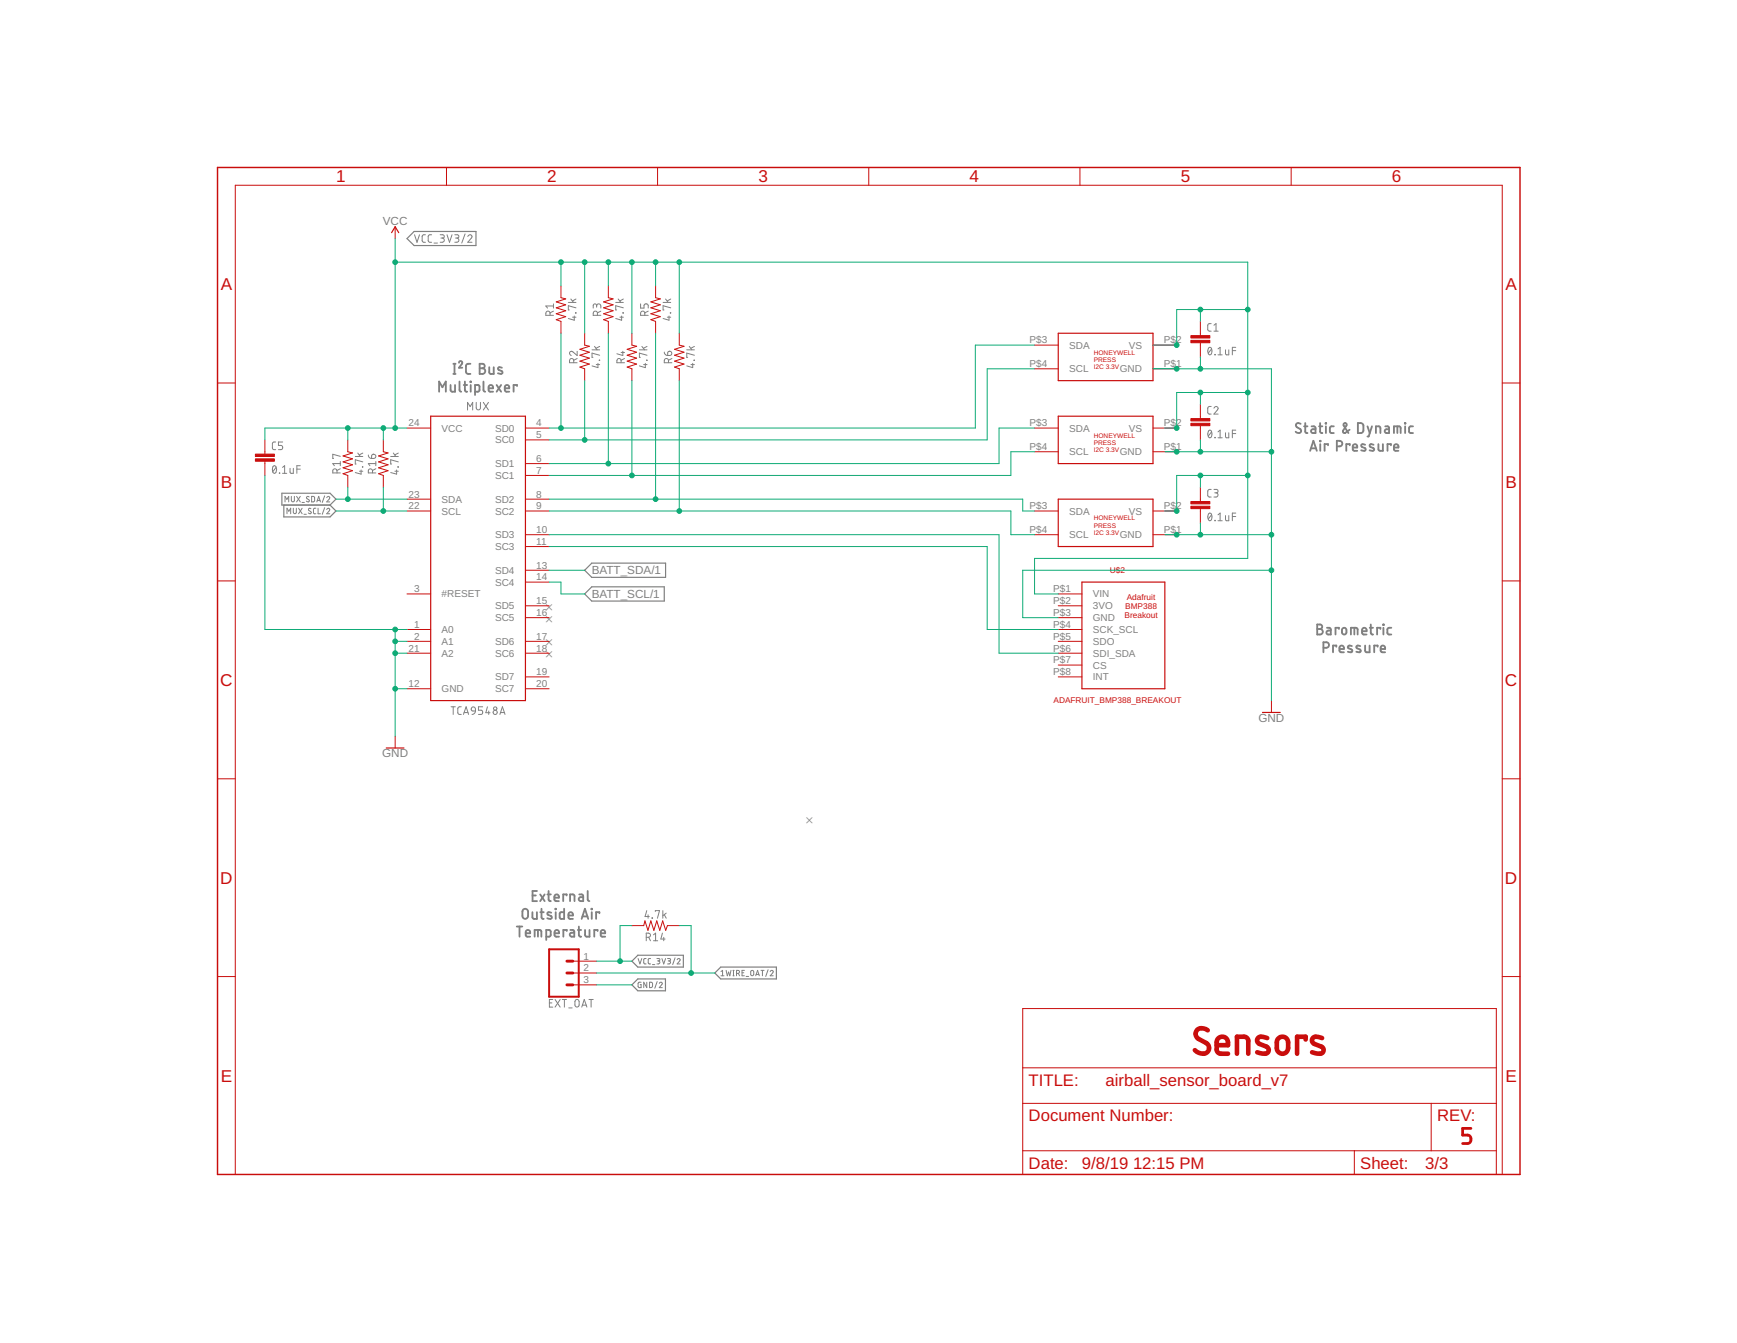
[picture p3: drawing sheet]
<svg xmlns="http://www.w3.org/2000/svg" width="279mm" height="216mm" viewBox="0 0 279 216" stroke-linecap="round" stroke-linejoin="round" font-family="sans-serif">
<g fill="none" stroke="#808080" stroke-width=".3">
<path d="M72.9 58.5h.4M73.1 58.5v1.6M73.8 58.3a.27 .27 0 0 1 .4-.2 .27 .27 0 0 1 .1 .4l-.5 .6h.6M75.7 58.5h-.5l-.2 .3v1.1l.2 .2h.5M77.2 58.5h.4a.36 .36 0 0 1 .4 .3 .36 .36 0 0 1-.4 .4 .46 .46 0 0 1 .5 .5 .46 .46 0 0 1-.5 .4h-.4zM77.2 59.2h.4M78.7 59v.9l.3 .2h.4v-1.1M80.7 59.1a.39 .39 0 0 0-.6 .2l.1 .2 .5 .1a.24 .24 0 0 1 .1 .3 .24 .24 0 0 1-.2 .2l-.5-.1M70.6 63v-1.7l.6 1 .5-1v1.7M72.5 61.9v.9l.2 .2h.5v-1.1M72.9 60.1h.4M73.9 61.3v1.4l.3 .3"/>
<path d="M74.6 61.9h.5M74.8 61.3v1.5l.3 .2M75.7 61.3l.1 .1zM75.7 61.9v1.1M76.4 63l.6-.1 .1-.1v-.7l-.1-.2h-.6v1.6M77.8 61.3v1.4l.2 .3M78.6 62.4h.7a.38 .38 0 0 0-.2-.5 .38 .38 0 0 0-.5 .4l.1 .6 .6 .1M79.9 61.9l.7 1.1M80.6 61.9l-.7 1.1M81.2 62.4h.7a.38 .38 0 0 0-.2-.5 .38 .38 0 0 0-.5 .4l.1 .6 .6 .1M83.2 62.1v-.2h-.6v1.1M209.2 68.1h-.2a.38 .38 0 0 0-.5 .1 .38 .38 0 0 0 .1 .5l.5 .3a.41 .41 0 0 1 .1 .6 .41 .41 0 0 1-.6-.1l-.2-.1"/>
<path d="M209.8 68.5h.5M210 68v1.5l.3 .1M210.7 72.5l.6-1.6 .5 1.6M210.9 72.1h.8M211 68.5l.4 .1 .2 .1v.9h-.4a.31 .31 0 0 1-.3-.3 .31 .31 0 0 1 .3-.3h.4M212.2 68.5h.5M212.3 70.9l.1 .1zM212.3 68l.1 1.5 .3 .1M212.4 71.4v1.1M213.2 68l.1 .1zM213.3 68.5v1.1M213.6 71.6v-.2h-.5v1.1"/>
<path d="M214.5 68.5l-.4 .1-.2 .2 .1 .8h.5M215 71.8h.5a.44 .44 0 0 0 .4-.5 .44 .44 0 0 0-.4-.4h-.5v1.6M217.1 69.1l-.7 .5a.26 .26 0 0 1-.3 0 .26 .26 0 0 1-.1-.4l.6-.8a.26 .26 0 0 0-.2-.4 .26 .26 0 0 0-.3 .4l.8 1.2M217.1 71.6v-.2h-.5v1.1M217.6 71.9h.7a.38 .38 0 0 0-.2-.5 .38 .38 0 0 0-.5 .4l.1 .6 .6 .1M218.4 68h.5a.43 .43 0 0 1 .4 .5v.7a.43 .43 0 0 1-.4 .4h-.5zM219.6 71.5a.43 .43 0 0 0-.6 0v.3l.6 .3v.2a.51 .51 0 0 1-.7 .1M220 68.5l.3 1.1M220.7 68.5l-.5 1.7h-.2M220.9 71.5a.43 .43 0 0 0-.6 0v.3l.7 .3v.2a.56 .56 0 0 1-.7 .1M221.3 69.6v-1.1l.7 .1v1M221.7 71.4v.9l.3 .2h.4v-1.1"/>
<path d="M222.8 68.5l.5 .1 .1 .1v.9h-.5l-.2-.2 .1-.3 .6-.1M223.7 71.6v-.2h-.5v1.1M224.2 69.6v-1.1l1 .1 .1 1M224.2 71.9h.7a.38 .38 0 0 0-.2-.5 .38 .38 0 0 0-.5 .4l.1 .6 .6 .1M224.8 68.5v1.1M226 68l.1 .1zM226 68.5v1.1M227.3 68.5l-.5 .1-.1 .2v.8h.6M211.9 100.4h.4a.36 .36 0 0 1 .4 .4 .36 .36 0 0 1-.4 .3 .44 .44 0 0 1 .5 .5 .44 .44 0 0 1-.5 .4h-.4zM211.9 101.1h.4M212.9 104.1h.4a.44 .44 0 0 0 .5-.4 .44 .44 0 0 0-.5-.4h-.4v1.6M213.4 100.9h.5l.2 .3v.8h-.6l-.1-.2v-.3l.7-.1"/>
<path d="M214.9 104v-.2h-.5v1.1M215.4 101.1v-.2h-.6v1.1M215.5 104.3h.7a.38 .38 0 0 0-.3-.5 .38 .38 0 0 0-.4 .3v.7l.7 .1M216 101l.2-.1 .3 .1 .1 .6a.36 .36 0 0 1-.4 .4 .36 .36 0 0 1-.3-.4zM217.3 102v-1.1l1 .1 .1 1M217.4 103.9a.4 .4 0 0 0-.6 .1v.2l.7 .3a.23 .23 0 0 1 0 .2 .23 .23 0 0 1-.2 .2l-.5-.1M217.8 100.9v1.1M218.8 103.9a.4 .4 0 0 0-.7 .1l.7 .5a.23 .23 0 0 1 .1 .2 .23 .23 0 0 1-.2 .2l-.5-.1M219.1 101.5h.7a.38 .38 0 0 0-.2-.6 .38 .38 0 0 0-.5 .4l.1 .6 .6 .1M219.6 103.8v.9l.2 .2h.5v-1.1M220.3 100.9h.6M220.5 100.4v1.4l.4 .2"/>
<path d="M221.6 104v-.2h-.6v1.1M222 101.1v-.2h-.5v1.1M222.1 104.3h.7a.38 .38 0 0 0-.2-.5 .38 .38 0 0 0-.5 .3l.1 .7 .6 .1M222.5 100.4l.1 .1zM222.5 100.9v1.1M223.8 100.9h-.5l-.1 .3v.7l.6 .1M83.1 148.9h.9M83.6 148.9v1.7M84.2 146.2a.47 .47 0 0 1 .4-.1 .47 .47 0 0 1 .3 .4v.8a.46 .46 0 0 1-.4 .4 .46 .46 0 0 1-.5-.4v-.8zM84.6 150h.7a.38 .38 0 0 0-.3-.5 .38 .38 0 0 0-.4 .4v.6l.7 .1M85.6 146.6l.1 1 .2 .1h.5v-1.1M85.7 144h.5"/>
<path d="M86 150.6v-1.1l1 .1 .1 1M86.4 143.2h-.7v1.7h.7M86.5 149.5v1.1M86.9 143.8l.7 1.1M86.9 146.6h.6M87.1 146.1v1.5l.4 .1M87.6 143.8l-.7 1.1M87.9 150.6h.5l.2-.2-.1-.8-.6-.1v1.6M88.1 143.8h.5M88.2 143.2l.1 1.5 .3 .2M88.7 146.7a.38 .38 0 0 0-.7 .2l.2 .2 .4 .2a.24 .24 0 0 1 .2 .2 .24 .24 0 0 1-.3 .2l-.5-.1M89.2 144.3h.7a.38 .38 0 0 0-.3-.5 .38 .38 0 0 0-.4 .3l.1 .7 .6 .1"/>
<path d="M89.2 150h.7a.38 .38 0 0 0-.2-.5 .38 .38 0 0 0-.5 .4l.1 .6 .6 .1M89.3 146.1l.1 .1zM89.4 146.6v1.1M90.7 146.1v1.6h-.5l-.2-.3 .1-.7 .6-.1M91.1 144v-.2h-.5v1.1M91.2 149.7v-.2h-.6v1.1M91.4 147.2h.8a.38 .38 0 0 0-.3-.5 .38 .38 0 0 0-.5 .3l.1 .6 .7 .1M91.7 144.9v-1.1h.6l.1 1.1M91.7 149.5h.5l.2 .3v.8h-.4a.32 .32 0 0 1-.4-.3 .32 .32 0 0 1 .4-.4h.4M92.9 149.5h.6M93.1 148.9v1.5l.4 .2M93.2 143.8h.4l.2 .2v.9l-.5-.1-.2-.2 .1-.2 .1-.1 .5-.1"/>
<path d="M93.6 147.7l.5-1.6 .5 1.6M93.7 147.3h.8M94.1 149.5v.9l.3 .2h.4v-1.1M94.5 143.2v1.4l.3 .3M95.1 146.1l.1 .1zM95.2 146.6v1.1M96.1 149.7v-.2h-.5v1.1M96.4 146.8v-.2h-.5v1.1M96.6 150h.7a.38 .38 0 0 0-.2-.5 .38 .38 0 0 0-.5 .4l.1 .6 .6 .1"/>
</g>
<g fill="none" stroke="#808080" stroke-width=".16">
<path d="M66.7 37.7l.4 1.2 .4-1.2M68.4 37.7l-.3 .1-.2 .2v.8l.2 .1h.3M69.4 37.7l-.4 .1-.1 .2v.8l.1 .1h.4M69.8 39.1h.6M70.8 37.7l.5 .1 .2 .2-.1 .2-.5 .1M71.1 38.3a.34 .34 0 0 1 .4 .3 .34 .34 0 0 1-.4 .3h-.3M71.9 37.7l.4 1.2 .4-1.2M73.2 37.7l.5 .1 .1 .2v.2l-.5 .1M73.5 38.3a.34 .34 0 0 1 .3 .3 .34 .34 0 0 1-.3 .3h-.3M74.8 37.6l-.5 1.5M75.2 38a.33 .33 0 0 1 .5-.3 .33 .33 0 0 1 .1 .6l-.6 .6h.7M88.5 50.7v-.3a.34 .34 0 0 0-.4-.4 .34 .34 0 0 0-.3 .4v.3h1.2"/>
<path d="M89 50l-.5 .3M89 49.2h-1.2l.3 .3M89 48.9v.6M91.4 48.6h1.2M91.8 48.1l.4 .5M92.1 51h.5M92.3 58.3v-.3a.34 .34 0 0 0-.4-.4 .34 .34 0 0 0-.3 .4v.3h1.2M92.4 50.8v.7l-1-.3M92.6 50.3h.1M92.6 49.5l-1.2-.4v.7h.2M92.6 48.1l-.5 .3M92.8 56.5v.6l-.6-.5a.34 .34 0 0 0-.6 .1 .34 .34 0 0 0 .3 .4"/>
<path d="M92.8 57.6l-.5 .3M95.2 56.2h1.3M95.6 55.7l.5 .5M95.9 58.6h.6M96 49.2a.34 .34 0 0 1 .3-.4 .34 .34 0 0 1 .3 .4v.3M96 49.4l-.1-.4-.3-.1-.2 .1v.5M96.1 50.7v-.3a.34 .34 0 0 0-.3-.4 .34 .34 0 0 0-.4 .4v.3h1.2M96.2 58.4v.7l-1-.3M96.4 57.9l.1 .1zM96.5 57.1l-1.3-.3v.6h.2M96.5 55.7l-.6 .3M96.6 50l-.5 .3"/>
<path d="M99 48.6h1.3M99.4 48.1l.5 .5M99.7 51h.6M99.9 58.3v-.3a.34 .34 0 0 0-.3-.4 .34 .34 0 0 0-.4 .4v.3h1.3M99.9 56.7h.6M100 50.8v.7l-1-.3M100.2 56.5v.6l-1-.2M100.2 50.3h.1zM100.3 49.5l-1.3-.4v.7h.2M100.3 48.1l-.6 .3M100.5 57.6l-.6 .3M102.8 56.2h1.3"/>
<path d="M103 48.9v.6h.6v-.4a.34 .34 0 0 1 .3-.3 .34 .34 0 0 1 .4 .3v.4M103.3 55.7l.4 .5M103.5 58.6h.6M103.7 50.7v-.3a.34 .34 0 0 0-.3-.4 .34 .34 0 0 0-.4 .4v.3h1.3M103.8 58.4v.7l-1-.3M104 57.9l.1 .1zM104.1 57.1l-1.3-.3v.6h.2M104.1 55.7l-.6 .3M104.3 50l-.6 .3M106.7 48.6h1.2M106.8 56.6l.2 .3 .4 .2M107.1 48.1l.4 .5"/>
<path d="M107.3 51h.6M107.5 56.6a.35 .35 0 0 1 .5 .1 .35 .35 0 0 1-.3 .4h-.3zM107.5 58.3v-.3a.34 .34 0 0 0-.3-.4 .34 .34 0 0 0-.4 .4v.3h1.3M107.6 50.8v.7l-.9-.3M107.8 50.3h.1zM107.9 49.5l-1.2-.4v.7h.1M107.9 48.1l-.6 .3M108.1 57.6l-.6 .3M110.5 56.2h1.2M110.9 55.7l.4 .5M111.1 58.6h.6M111.4 58.4v.7l-.9-.3"/>
<path d="M111.6 57.9l.1 .1zM111.7 57.1l-1.2-.3v.6h.1M111.7 55.7l-.6 .3M194.4 55.9l.2-.1a.71 .71 0 0 1 0 1.2 .79 .79 0 0 1-.2-1.1zM194.8 52h-.4l-.1 .3v.8l.1 .1h.4M194.9 56.1l-.5 .7M195.3 53.2h.6M195.3 52.3l.3-.3v1.2M195.4 57h.1zM195.9 56.1l.4-.3v1.2M195.9 57h.7M197.1 56.2v.7l.2 .1h.4v-.8"/>
<path d="M198.2 56.4h.6M198.8 55.8h-.6v1.2M44 75l.2-.1a.73 .73 0 0 1 0 1.2 .76 .76 0 0 1-.2-1.1zM44.3 71.1h-.4l-.1 .2 .1 .9 .4 .1M44.4 75.1l-.5 .7M44.9 76l.1 .1zM45.4 76.1h.7M45.4 75.1l.4-.2v1.2M45.5 71.1h-.7v.5h.4a.34 .34 0 0 1 .3 .3 .34 .34 0 0 1-.3 .4h-.4M46.7 75.3v.7l.1 .1h.4v-.8M46.9 79.8v.6a.24 .24 0 0 0 .2 .3 .24 .24 0 0 0 .2-.3v-.6M47.7 79.8l.6 .9"/>
<path d="M47.8 75.4h.5M48.3 74.9h-.5v1.2M48.3 79.8l-.6 .9M49.7 79.9l-.2-.1-.2 .2 .4 .4v.2l-.1 .1-.3-.1M50.1 79.8l.5 .1-.1 .7-.4 .1zM52.2 79.7l-.4 1.1M54.2 76v-.3a.34 .34 0 0 0-.3-.3 .34 .34 0 0 0-.4 .3v.3h1.2M54.7 74.5h-1.2l.3 .4M54.7 73.4l-1.2-.4v.7h.2M54.7 75.4l-.5 .2M54.7 74.2v.7M57.1 73.4h1.3"/>
<path d="M57.6 72.8l.4 .6M57.8 75.8h.6M58.1 75.5v.7l-1-.2M58.3 75l.1 .1zM58.4 74.3l-1.3-.4v.7h.2M58.4 72.8l-.6 .3M59.2 73.2l.1 .3 .5 .2M59.9 73.1a.35 .35 0 0 1 .5 .1 .35 .35 0 0 1-.3 .5h-.3zM59.9 76v-.5l-.3-.1a.33 .33 0 0 0-.4 .3v.3h1.3M60.5 75.4l-.6 .2M60.5 74.5h-1.3l.3 .4M60.5 74.2v.7"/>
<path d="M62.8 73.4h1.3M63.3 72.8l.4 .6M63.5 75.8h.6M63.8 75.5v.7l-1-.2M64 75l.1 .1zM64.1 74.3l-1.3-.4v.7h.2M64.1 72.8l-.6 .3M75.2 65.9v-1.2l.4 .7 .4-.7v1.2M76.6 64.7v.9a.34 .34 0 0 0 .3 .3 .34 .34 0 0 0 .4-.3v-.9M77.7 64.7l.9 1.2M78.6 64.7l-.9 1.2M194.4 69.2h.2a.73 .73 0 0 1 0 1.2 .79 .79 0 0 1-.2-1.2z"/>
<path d="M194.8 65.3l-.4 .1-.1 .2v.8l.1 .1 .4 .1M194.8 78.7h-.4l-.1 .3v.7l.1 .2h.4M194.9 69.4l-.5 .7M195.3 65.6a.33 .33 0 0 1 .4-.2 .33 .33 0 0 1 .1 .5l-.5 .7h.6M195.3 78.7h.4l.2 .2-.1 .3h-.4M195.4 70.3l.1 .1zM195.6 79.2a.34 .34 0 0 1 .3 .4 .34 .34 0 0 1-.3 .3h-.3M195.9 70.4h.7M195.9 69.4l.4-.2v1.2M197.1 69.6v.7l.2 .1h.4v-.8M198.2 69.7h.6M198.8 69.2h-.6v1.2"/>
<path d="M45.8 80.7v-.9l.3 .5 .3-.5v.9M46.2 82.6v-.9l.3 .5 .3-.5v.9M47.2 81.7v.6a.24 .24 0 0 0 .2 .3 .24 .24 0 0 0 .3-.3v-.6M48 81.7l.6 .9M48.6 80.8h.4M48.6 81.7l-.6 .9M48.9 82.7h.4M50 81.8l-.2-.1-.2 .2 .4 .4v.2l-.1 .1-.3-.1M50.8 81.7h-.3l-.1 .2v.6l.4 .1M51 80.7l.3-.9 .2 .9M51 80.5h.5M51.2 81.7v.9h.3"/>
<path d="M52.2 81.6l-.4 1.1M52.6 80a.24 .24 0 0 1 .3-.2 .24 .24 0 0 1 .1 .4l-.4 .5h.4M52.6 81.9a.24 .24 0 0 1 .3-.2 .24 .24 0 0 1 .1 .4l-.4 .5h.4M194.4 82.6l.2-.1a.73 .73 0 0 1 0 1.2 .79 .79 0 0 1-.2-1.1zM194.9 82.8l-.5 .6M195.4 83.7h.1zM195.9 82.8l.4-.3v1.2M195.9 83.7h.7M197.1 82.9v.7l.2 .1h.4v-.8M198.2 83h.6M198.8 82.5h-.6v1.2M72.6 113.6h.6"/>
<path d="M72.9 113.6v1.3M74.2 113.6l-.4 .1-.2 .2 .1 .8 .1 .1 .4 .1M74.5 114.9l.5-1.3 .4 1.3M74.7 114.6h.6M75.9 113.7a.34 .34 0 0 1 .6 .3v.3h-.5l-.2-.3zM76.5 114.3l-.1 .3-.5 .3M77.6 113.6h-.6v.6h.4a.35 .35 0 0 1 .2 .3 .35 .35 0 0 1-.2 .4h-.4M78.4 113.6l-.3 1h.7M78.6 114.3v.6M80.4 114.9l.4-1.3 .4 1.3M80.5 114.6h.6M102.6 154.1l.3 .9 .3-.9"/>
<path d="M103.1 157.9l-.4 .1-.1 .6 .1 .1 .4 .1v-.5h-.1M103.9 154.1h-.2l-.2 .2 .1 .6 .3 .1M103.9 150.7h.4a.34 .34 0 0 0 .3-.4 .34 .34 0 0 0-.3-.3h-.4v1.2M104 157.9v.9l-.5-.9v.9M104 146.4l-.2 .9h.6M104.2 147.1v.5M104.4 150.7l.2 .5M104.5 157.9l.4 .1 .1 .5-.2 .2-.3 .1zM104.6 154.1h-.2l-.1 .2v.6l.3 .1M104.9 147.6h.1zM104.9 155.1h.4M105.1 150.3l.4-.3v1.2"/>
<path d="M105.1 151.2h.7M105.4 146.5v-.1h.7l-.4 1.2M105.7 154.1l.4 .1-.1 .3h-.2M105.7 157.8l-.4 1.1M105.9 154.5l.2 .1v.2l-.4 .2M106 158.1l.2-.2 .3 .1v.2l-.5 .6h.5M106.5 154.1l.3 .9 .3-.9M106.6 150l-.3 1h.7M106.6 146.4v1.2M106.8 150.7v.5M106.8 147l.4 .6M107.2 146.8l-.6 .4"/>
<path d="M107.4 154.1l.4 .1v.3h-.3M107.6 154.5l.2 .1v.2l-.4 .2M108.6 154l-.4 1.1M108.9 154.3a.24 .24 0 0 1 .4-.2 .24 .24 0 0 1 0 .4l-.4 .5h.5M116 156.2l.2-.2v.9M116 156.9h.5M116.8 156l.2 .9 .2-.6 .2 .6 .2-.9M117.9 156.9h.2M117.9 156h.2M118 156v.9M118.5 156.5h.2a.24 .24 0 0 0 .3-.3 .24 .24 0 0 0-.3-.2h-.2v.9M118.8 156.5l.2 .4"/>
<path d="M119.4 156.4h.2M119.7 156h-.3v.9h.3M120 157h.4M120.8 156.1l.1-.1a.25 .25 0 0 1 .3 .2v.5a.24 .24 0 0 1-.3 .2 .24 .24 0 0 1-.1-.3zM121.6 156.9l.3-.9 .2 .9M121.6 156.7h.5M122.4 156h.5M122.6 156v.9M123.5 155.9l-.3 1.1M123.9 156.2a.24 .24 0 0 1 .3-.2 .24 .24 0 0 1 .1 .4l-.4 .5h.5M88.4 161.2h.4M88.9 160.7h-.5v1.2h.5"/>
<path d="M89.3 160.7l.8 1.2M90.1 160.7l-.8 1.2M90.4 160.7h.7M90.8 160.7v1.2M91.5 162h.5M92.6 160.7a.34 .34 0 0 1 .4 0 .34 .34 0 0 1 .2 .3v.6a.34 .34 0 0 1-.4 .3 .34 .34 0 0 1-.3-.3v-.6zM93.6 161.9l.4-1.2 .4 1.2M93.7 161.6h.6M94.7 160.7h.7M95.1 160.7v1.2"/>
<circle cx="79.6" cy="114.5" r=".35"/>
<circle cx="79.7" cy="113.9" r=".27"/>
</g>
<path d="M65.5 38.4l1.1-1.2h10v2.3h-10zM45.3 79.3h7.8l.9 .9-.9 1h-7.8zM45.7 81.2v1.9h7.4l.9-1-.9-.9M94 91.7l1.2-1.2h11.9v2.3h-11.9zM94 95.5l1.2-1.2h11.6v2.3h-11.6zM102.6 153.6h7.3v1.9h-7.3l-1-1zM102.6 157.4h4.4v1.9h-4.4l-1-1zM115.9 155.5h9v1.9h-9l-.9-1z" fill="none" stroke="#808080" stroke-width=".19"/>
<path d="M194.3 165.6a1.23 1.23 0 0 0-1.9 .1 .92 .92 0 0 0 .4 1.3l1.2 .7a.94 .94 0 0 1 .4 1.2 .94 .94 0 0 1-1.2 .5l-.7-.3-.3-.3M195.7 168h1.8a.98 .98 0 0 0-.4-1.2 .98 .98 0 0 0-1.3 .3 3.6 3.6 0 0 0-.1 1.8 .69 .69 0 0 0 .7 .5h1.1M199 169.4v-2.7h1.1a.67 .67 0 0 1 .7 .6v2.1M203.8 166.9l-.3-.1a.79 .79 0 0 0-.8-.1 .79 .79 0 0 0-.5 .6l.4 .5 1.1 .5a.59 .59 0 0 1 .4 .6 .59 .59 0 0 1-.6 .5l-1.3-.2M205.5 167.1a.92 .92 0 0 1 1-.4 .92 .92 0 0 1 .7 .9 1.66 1.66 0 0 1-.3 1.6 .92 .92 0 0 1-1 .1 .92 .92 0 0 1-.5-.8v-1.2zM210 167.1v-.4h-1.4v2.7M212.7 166.9l-.4-.1a.79 .79 0 0 0-.8-.1 .79 .79 0 0 0-.5 .6l.4 .5 1.1 .5a.59 .59 0 0 1 .4 .6 .59 .59 0 0 1-.6 .5l-1.2-.2" fill="none" stroke="#c90d0c" stroke-width=".74"/>
<path d="M236.6 181.4h-1.3v1.1h.8a.69 .69 0 0 1 .5 .7 .69 .69 0 0 1-.5 .6h-.8" fill="none" stroke="#c90d0c" stroke-width=".44"/>
<g fill="none" stroke="#c90d0c" stroke-width=".16">
<path d="M63.6 36.4v2M71.8 26.9v2.9M105.8 26.9v2.9M139.7 26.9v2.9M173.7 26.9v2.9M207.7 26.9v2.9M90.2 46v1.9l.8 .1-1.5 .5 1.5 .5-1.5 .5 1.5 .5-1.5 .4 1.5 .5-1.5 .5 .7 .3v1.9M94 53.6v1.9l.8 .2-1.5 .5 1.5 .4-1.5 .5 1.5 .5-1.5 .5 1.5 .4-1.5 .5 .7 .3v1.9M97.9 46v1.9l.7 .1-1.5 .5 1.5 .5-1.5 .5 1.5 .5-1.5 .4 1.5 .5-1.5 .5 .8 .3v1.9M101.6 53.6v1.9l.8 .2-1.5 .5 1.5 .4-1.5 .5 1.5 .5-1.5 .5 1.5 .4-1.5 .5 .7 .3v1.9M105.5 46v1.9l.7 .1-1.5 .5 1.5 .5-1.5 .5 1.5 .5-1.5 .4 1.5 .5-1.5 .5 .8 .3v1.9M109.3 53.6v1.9l.7 .2-1.5 .5 1.5 .4-1.5 .5 1.5 .5-1.5 .5 1.5 .4-1.5 .5 .8 .3v1.9"/>
<path d="M166.4 55.5h3.8M166.4 59.3h3.8M185.5 55.5h3.8M185.5 59.3h3.8M193.1 51.7v2.3M193.1 55.1v2.3M35 61.6h2.8M42.6 70.7v2.3M42.6 74.1v2.3M55.9 70.7v1.9l.8 .2-1.5 .5 1.5 .5-1.5 .5 1.5 .4-1.5 .5 1.5 .5-1.5 .5 .7 .2v1.9M61.7 70.7v1.9l.7 .2-1.5 .5 1.5 .5-1.5 .5 1.5 .4-1.5 .5 1.5 .5-1.5 .5 .8 .2v1.9M65.5 68.8h3.8"/>
<path d="M84.5 68.8h3.8M84.5 70.7h3.8M84.5 74.5h3.8M84.5 76.4h3.8M166.4 68.8h3.8M166.4 72.6h3.8M185.5 68.8h3.8M185.5 72.6h3.8M193.1 65v2.3M193.1 68.4v2.3M193.1 78.3v2.3M241.6 61.6h2.9"/>
<path d="M35 93.4h2.8M65.5 95.5h3.8M65.5 80.2h3.8M65.5 82.1h3.8M84.5 80.2h3.8M84.5 82.1h3.8M84.5 86h3.8M84.5 87.9h3.8M84.5 91.7h3.8M84.5 93.6h3.8M84.5 97.4h3.8M84.5 99.3h3.8"/>
<path d="M166.4 82.1h3.8M166.4 86h3.8M170.2 95.5h3.8M170.2 97.4h3.8M170.2 99.3h3.8M185.5 82.1h3.8M185.5 86h3.8M193.1 81.8v2.3M241.6 93.4h2.9M63.6 118.3v1.9M65.5 110.7h3.8M65.5 101.2h3.8"/>
<path d="M65.5 103.1h3.8M65.5 105h3.8M84.5 110.7h3.8M84.5 103.1h3.8M84.5 105h3.8M84.5 108.8h3.8M170.2 101.2h3.8M170.2 103.1h3.8M170.2 105h3.8M170.2 108.8h3.8M170.2 106.9h3.8M204.5 112.6v1.9"/>
<path d="M35 125.2h2.8M241.6 125.2h2.9M35 157h2.8M92.1 154.5h3.8M92.1 156.4h3.8M92.1 158.3h3.8M101.6 148.8h1.9l.2-.8 .5 1.6 .5-1.6 .5 1.6 .4-1.6 .5 1.6 .5-1.6 .5 1.6 .3-.8h1.9M241.6 157h2.9M164.5 162.1h76.2v26.7h-76.2zM164.5 177.4h76.2M164.5 171.7h76.2M230.2 177.4v7.6"/>
<path d="M37.8 188.8v-159h203.8v159M164.5 185h76.2M217.8 185v3.8"/>
</g>
<g fill="#c90d0c" stroke="#c90d0c" stroke-width=".16">
<path d="M191.6 68.1h3v.3h-3z"/>
<path d="M191.6 67.3h3v.4h-3z"/>
<path d="M191.6 81.4h3v.4h-3z"/>
<path d="M191.6 80.6h3v.4h-3z"/>
<path d="M191.6 54.7h3v.4h-3z"/>
<path d="M191.6 54h3v.3h-3z"/>
<path d="M41.1 73.8h3v.3h-3z"/>
<path d="M41.1 73h3v.4h-3z"/>
</g>
<path d="M63 37.4l.6-1 .5 1M170.2 53.6h15.3v7.6h-15.3zM69.3 66.9h15.2v45.7h-15.2zM170.2 66.9h15.3v7.6h-15.3zM170.2 80.2h15.3v7.7h-15.3zM174 93.6h13.4v17.1h-13.4zM203.1 114.5h2.8M62.1 120.2h2.9" fill="none" stroke="#c90d0c" stroke-width=".19"/>
<path d="M35 26.9h209.5v161.9h-209.5z" fill="none" stroke="#c90d0c" stroke-width=".23"/>
<path d="M88.3 152.6h4.8v7.6h-4.8z" fill="none" stroke="#c90d0c" stroke-width=".32"/>
<path d="M91.2 158.3h.9M91.2 156.4h.9M91.2 154.5h.9" fill="none" stroke="#c90d0c" stroke-width=".47"/>
<g fill="none" stroke="#0dab76" stroke-width=".16">
<path d="M63.6 38.4v30.4M63.6 42.1h137.1v47.7h-34.3v5.7h3.8M90.2 42.1v3.9M90.2 53.6v15.2M94 42.1v11.5M97.9 42.1v3.9M97.9 53.6v20.9M101.6 42.1v11.5M105.5 42.1v3.9M105.5 53.6v26.6M109.3 42.1v11.5M166.4 59.3h-7.6v11.4h-70.5"/>
<path d="M166.4 55.5h-9.5v13.3h-68.6M185.5 59.3h19v53.3M193.1 49.8v1.9M193.1 57.4v1.9M200.7 49.8h-11.4v5.7h-3.8M42.6 76.4v24.8h22.9M55.9 68.8v1.9M55.9 78.3v1.9M61.7 68.8v1.9M61.7 78.3v3.8M65.5 68.8h-22.9v1.9M94 61.2v9.5"/>
<path d="M101.6 61.2v15.2M109.3 61.2v20.9M166.4 68.8h-5.7v5.7h-72.4M166.4 72.6h-3.8v3.8h-74.3M187.4 72.6h17.1M193.1 63.1v1.9M193.1 70.7v1.9M193.1 76.4v1.9M200.7 63.1h-11.4v5.7h-1.9M200.7 76.4h-11.4v5.7h-1.9M54 80.2h11.5M54 82.1h11.5"/>
<path d="M88.3 87.9h70.5v13.3h11.4M88.3 93.6h1.9v1.9h3.8M88.3 86h72.4v19h9.5M88.3 82.1h74.3v3.9h3.8M88.3 80.2h76.2v1.9h1.9M88.3 91.7h5.7M187.4 86h17.1M193.1 84.1v1.9M204.5 91.7h-40v7.6h5.7M63.6 105h1.9M63.6 101.2v17.1M63.6 110.7h1.9"/>
<path d="M63.6 103.1h1.9M95.9 154.5h5.7M95.9 158.3h5.7M95.9 156.4h19.1M101.6 148.8h-1.9v5.7M109.3 148.8h1.9v7.6"/>
</g>
<g fill="#0dab76" stroke="#0dab76" stroke-width=".16">
<circle cx="94" cy="70.7" r=".38"/>
<circle cx="90.2" cy="68.8" r=".38"/>
<circle cx="97.9" cy="74.5" r=".38"/>
<circle cx="101.6" cy="76.4" r=".38"/>
<circle cx="105.5" cy="80.2" r=".38"/>
<circle cx="109.3" cy="82.1" r=".38"/>
<circle cx="99.7" cy="154.5" r=".38"/>
<circle cx="109.3" cy="42.1" r=".38"/>
<circle cx="105.5" cy="42.1" r=".38"/>
<circle cx="101.6" cy="42.1" r=".38"/>
<circle cx="97.9" cy="42.1" r=".38"/>
<circle cx="94" cy="42.1" r=".38"/>
<circle cx="90.2" cy="42.1" r=".38"/>
<circle cx="63.6" cy="42.1" r=".38"/>
<circle cx="61.7" cy="68.8" r=".38"/>
<circle cx="63.6" cy="68.8" r=".38"/>
<circle cx="55.9" cy="68.8" r=".38"/>
<circle cx="193.1" cy="63.1" r=".38"/>
<circle cx="193.1" cy="49.8" r=".38"/>
<circle cx="200.7" cy="63.1" r=".38"/>
<circle cx="193.1" cy="76.4" r=".38"/>
<circle cx="200.7" cy="76.4" r=".38"/>
<circle cx="200.7" cy="49.8" r=".38"/>
<circle cx="189.3" cy="55.5" r=".38"/>
<circle cx="189.3" cy="68.8" r=".38"/>
<circle cx="189.3" cy="82.1" r=".38"/>
<circle cx="63.6" cy="110.7" r=".38"/>
<circle cx="63.6" cy="105" r=".38"/>
<circle cx="63.6" cy="103.1" r=".38"/>
<circle cx="63.6" cy="101.2" r=".38"/>
<circle cx="204.5" cy="86" r=".38"/>
<circle cx="204.5" cy="72.6" r=".38"/>
<circle cx="193.1" cy="86" r=".38"/>
<circle cx="193.1" cy="72.6" r=".38"/>
<circle cx="193.1" cy="59.3" r=".38"/>
<circle cx="189.3" cy="59.3" r=".38"/>
<circle cx="189.3" cy="72.6" r=".38"/>
<circle cx="189.3" cy="86" r=".38"/>
<circle cx="204.5" cy="91.7" r=".38"/>
<circle cx="55.9" cy="80.2" r=".38"/>
<circle cx="61.7" cy="82.1" r=".38"/>
<circle cx="111.2" cy="156.4" r=".38"/>
</g>
<g font-size="2.8" fill="#c90d0c">
<text x="54.1" y="29.3">1</text>
<text x="88" y="29.3">2</text>
<text x="122" y="29.3">3</text>
<text x="156" y="29.3">4</text>
<text x="189.9" y="29.3">5</text>
<text x="223.9" y="29.3">6</text>
<text x="35.5" y="46.6">A</text>
<text x="242.2" y="46.6">A</text>
<text x="35.5" y="78.5">B</text>
<text x="242.2" y="78.5">B</text>
<text x="35.4" y="110.3">C</text>
<text x="242.1" y="110.3">C</text>
<text x="35.4" y="142.1">D</text>
<text x="242.1" y="142.1">D</text>
<text x="35.5" y="173.9">E</text>
<text x="242.2" y="173.9">E</text>
</g>
<g font-size="2.7" fill="#808080">
<text x="87.5" y="98.3">×</text>
<text x="87.5" y="100.2">×</text>
<text x="87.5" y="104.1">×</text>
<text x="87.5" y="106">×</text>
<text x="129.4" y="132.6">×</text>
</g>
<g font-size="2.7" fill="#c90d0c">
<text x="165.5" y="174.5">TITLE:</text>
<text x="177.8" y="174.5">airball_sensor_board_v7</text>
<text x="165.5" y="180.2">Document Number:</text>
<text x="231.2" y="180.2">REV:</text>
<text x="165.5" y="187.9">Date:</text>
<text x="174" y="187.9">9/8/19</text>
<text x="182.3" y="187.9">12:15 PM</text>
<text x="218.8" y="187.9">Sheet:</text>
<text x="229.3" y="187.9">3/3</text>
</g>
<g font-size="1.9" fill="#808080">
<text x="61.6" y="36.2">VCC</text>
<text x="95.2" y="92.3">BATT_SDA/1</text>
<text x="95.2" y="96.1">BATT_SCL/1</text>
<text x="202.4" y="116.1">GND</text>
<text x="61.5" y="121.8">GND</text>
</g>
<g font-size="1.6" fill="#808080">
<text x="165.6" y="59">P$4</text>
<text x="165.6" y="55.2">P$3</text>
<text x="172" y="59.9">SCL</text>
<text x="172" y="56.1">SDA</text>
<text x="180.1" y="59.9">GND</text>
<text x="181.6" y="56.1">VS</text>
<text x="187.2" y="55.2">P$2</text>
<text x="187.2" y="59">P$1</text>
<text x="65.7" y="68.6">24</text>
<text x="71" y="69.4">VCC</text>
<text x="79.6" y="69.4">SD0</text>
<text x="79.6" y="71.3">SC0</text>
<text x="86.3" y="68.6">4</text>
<text x="86.3" y="70.5">5</text>
<text x="165.6" y="68.6">P$3</text>
<text x="172" y="69.4">SDA</text>
<text x="181.6" y="69.4">VS</text>
<text x="187.2" y="68.6">P$2</text>
<text x="79.6" y="75.1">SD1</text>
<text x="79.6" y="77">SC1</text>
<text x="86.3" y="74.3">6</text>
<text x="86.3" y="76.2">7</text>
<text x="165.6" y="72.4">P$4</text>
<text x="172" y="73.2">SCL</text>
<text x="180.1" y="73.2">GND</text>
<text x="187.2" y="72.4">P$1</text>
<text x="65.7" y="80">23</text>
<text x="65.7" y="81.9">22</text>
<text x="71" y="80.8">SDA</text>
<text x="71" y="82.7">SCL</text>
<text x="79.6" y="80.8">SD2</text>
<text x="79.6" y="82.7">SC2</text>
<text x="86.3" y="80">8</text>
<text x="86.3" y="81.9">9</text>
<text x="165.6" y="81.9">P$3</text>
<text x="172" y="82.7">SDA</text>
<text x="181.6" y="82.7">VS</text>
<text x="187.2" y="81.9">P$2</text>
<text x="79.6" y="86.5">SD3</text>
<text x="79.6" y="88.4">SC3</text>
<text x="86.3" y="85.7">10</text>
<text x="86.3" y="87.6">11</text>
<text x="165.6" y="85.7">P$4</text>
<text x="172" y="86.5">SCL</text>
<text x="180.1" y="86.5">GND</text>
<text x="187.2" y="85.7">P$1</text>
<text x="66.6" y="95.2">3</text>
<text x="79.6" y="92.2">SD4</text>
<text x="79.6" y="94.1">SC4</text>
<text x="86.3" y="91.4">13</text>
<text x="86.3" y="93.3">14</text>
<text x="169.4" y="95.2">P$1</text>
<text x="66.6" y="100.9">1</text>
<text x="71" y="101.8">A0</text>
<text x="71" y="96.1">#RESET</text>
<text x="79.6" y="98">SD5</text>
<text x="79.6" y="99.9">SC5</text>
<text x="86.3" y="97.1">15</text>
<text x="86.3" y="99">16</text>
<text x="169.4" y="97.1">P$2</text>
<text x="169.4" y="99">P$3</text>
<text x="169.4" y="100.9">P$4</text>
<text x="175.8" y="96.1">VIN</text>
<text x="175.8" y="98">3VO</text>
<text x="175.8" y="99.9">GND</text>
<text x="175.8" y="101.8">SCK_SCL</text>
<text x="65.7" y="104.7">21</text>
<text x="66.6" y="102.8">2</text>
<text x="71" y="103.7">A1</text>
<text x="71" y="105.6">A2</text>
<text x="79.6" y="103.7">SD6</text>
<text x="79.6" y="105.6">SC6</text>
<text x="86.3" y="102.8">17</text>
<text x="86.3" y="104.7">18</text>
<text x="169.4" y="102.8">P$5</text>
<text x="169.4" y="104.7">P$6</text>
<text x="169.4" y="106.6">P$7</text>
<text x="175.8" y="103.7">SDO</text>
<text x="175.8" y="105.6">SDI_SDA</text>
<text x="175.8" y="107.5">CS</text>
<text x="65.7" y="110.5">12</text>
<text x="71" y="111.3">GND</text>
<text x="79.6" y="109.4">SD7</text>
<text x="79.6" y="111.3">SC7</text>
<text x="86.3" y="108.5">19</text>
<text x="86.3" y="110.5">20</text>
<text x="169.4" y="108.5">P$8</text>
<text x="175.8" y="109.4">INT</text>
<text x="93.9" y="154.3">1</text>
<text x="93.9" y="156.2">2</text>
<text x="93.9" y="158.1">3</text>
</g>
<g font-size="1.3" fill="#c90d0c">
<text x="178.5" y="92.1">U$2</text>
<text x="180.9" y="99.3">Breakout</text>
<text x="181" y="97.9">BMP388</text>
<text x="181.2" y="96.4">Adafruit</text>
<text x="169.5" y="113.1">ADAFRUIT_BMP388_BREAKOUT</text>
</g>
<g font-size="1.1" fill="#c90d0c">
<text x="175.9" y="57">HONEYWELL</text>
<text x="175.9" y="58.2">PRESS</text>
<text x="175.9" y="59.3">I2C 3.3V</text>
<text x="175.9" y="70.3">HONEYWELL</text>
<text x="175.9" y="71.5">PRESS</text>
<text x="175.9" y="72.6">I2C 3.3V</text>
<text x="175.9" y="83.7">HONEYWELL</text>
<text x="175.9" y="84.8">PRESS</text>
<text x="175.9" y="86">I2C 3.3V</text>
</g>
</svg>
